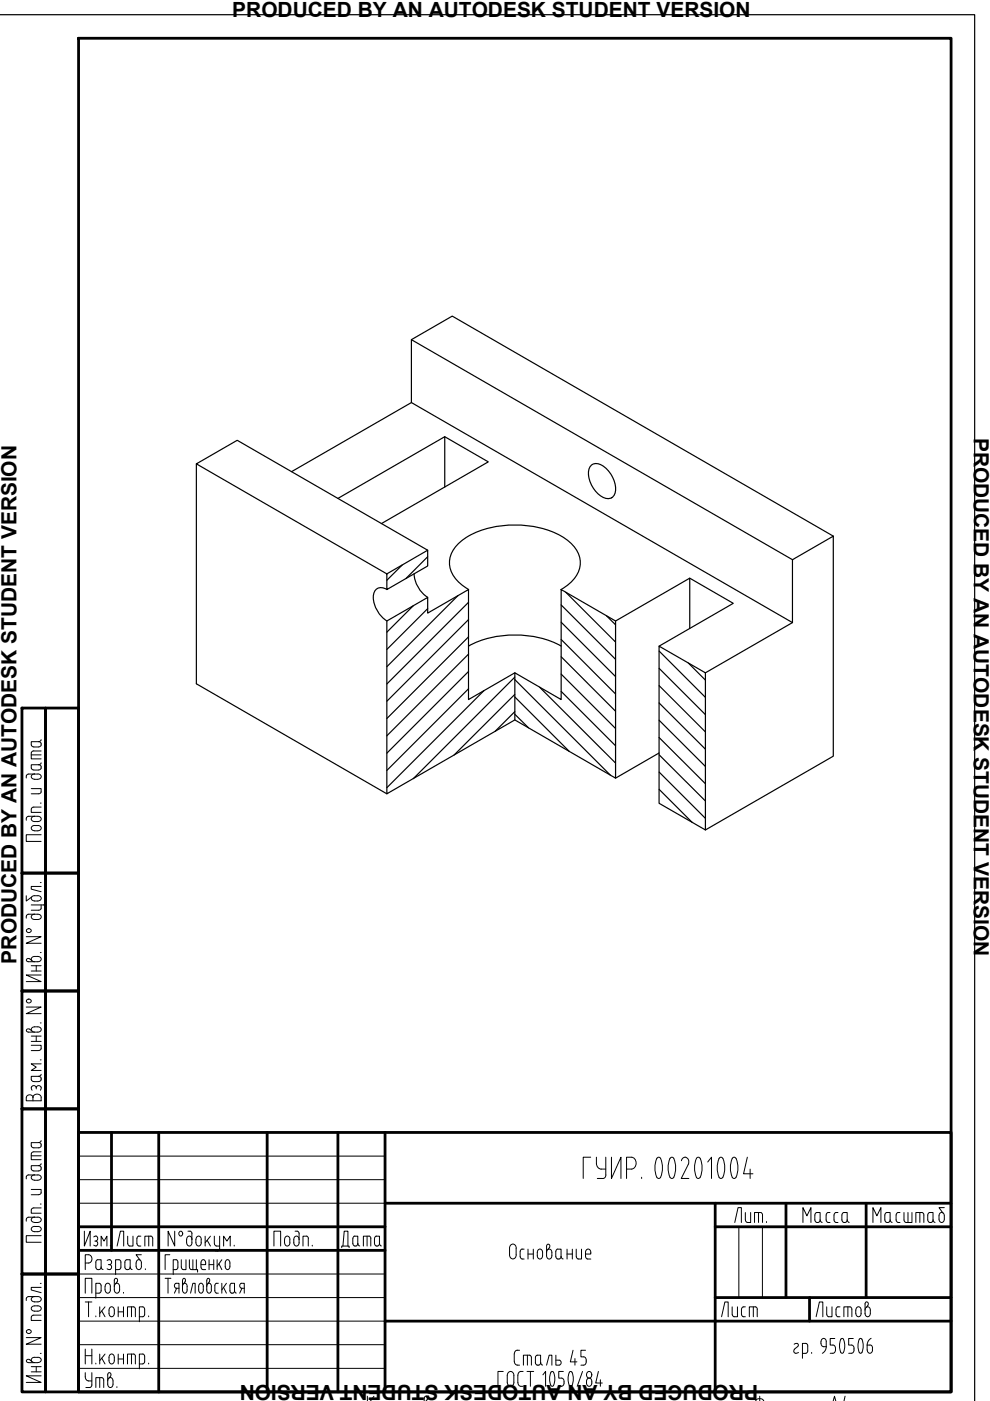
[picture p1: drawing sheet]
<svg xmlns="http://www.w3.org/2000/svg" width="210mm" height="297mm" viewBox="0 0 210 297" stroke-linecap="round" stroke-linejoin="round" font-family="sans-serif">
<!-- layer: PV-21B -->
<g fill="none" stroke="#000" stroke-width=".25">
<path d="M87.2 72l8.7-5 80.8 46.7M41.6 98.3v46.7l40.4 23.3M87.2 85.4l-25.4 14.6M94.3 92.6l9.2 5.3-22.6 13.1M125.2 98.8a2.1 2.1 0 0 1 3 .2 5.8 5.8 0 0 1 2.1 5.8 1.72 1.72 0 0 1-2.7 .5 5.8 5.8 0 0 1-2.6-6.1zM85.3 119.8l-3.3 3.2M90.7 116.7l-40.4-23.3-8.7 4.9 40.4 23.4M90.7 118l-4.6 4.7M94.3 103.3v-10.7l-22.7 13.1M168 118.7l-80.8-46.7v13.4l80.8 46.6M82 121.7l8.7-5v3.3l-8.7 5zM82 125a1.77 1.77 0 0 0-2-.2 1.77 1.77 0 0 0-.9 1.8 6.4 6.4 0 0 0 2.9 5"/>
<path d="M87.6 128.4l-5.6 5.6M87.8 121.7a6.4 6.4 0 0 0 2.9 4.9M90.7 129l-8.7 8.7M97.1 126.3l-15.1 15.1M99.3 127.7l-17.3 17.3M99.3 131.4l-17.3 17.3M99.3 135l-17.3 17.3M99.3 138.7l-17.3 17.3M99.4 137a21.7 21.7 0 0 1 19.6 0M99.4 125a6.8 6.8 0 0 1-4.1-6.2 7.2 7.2 0 0 1 4.1-5.2 21.7 21.7 0 0 1 19.6 0 6.8 6.8 0 0 1 4 6.2 7.2 7.2 0 0 1-4 5.2M119 125l11.5 6.7v33.3l-21.3-12.4v-10l9.8 5.7zM119 139.2l11.5 11.6"/>
<path d="M119 135.6l11.5 11.5M119 131.9l11.5 11.6M119 128.3l11.5 11.5M119.9 125.5l10.6 10.6M128.6 130.6l1.9 1.9M130.5 131.7l15.7-9.1v10.7M139.7 137l9.9 5.6v33.4l-9.9-5.7zM139.7 138l9.9 9.9M146.2 122.6l9.3 5.3-15.8 9.1M99.3 142.4l-17.3 17.3M99.3 146l-17.3 17.4M102.6 146.4l-20.6 20.6"/>
<path d="M109.2 142.6l-9.9 5.7v-23.3l-8.6 5v-3.3l-8.7 5v36.6l27.2-15.7M109.2 143.6l-21.6 21.5M109.2 147.2l-12.9 12.9M109.2 150.9l-4.2 4.2M109.2 151.4l2.9 2.9M109.2 147.8l11.5 11.5M109.2 144.1l20.2 20.2M114.4 145.7l16.1 16.1M119 146.6l11.5 11.5M119 142.9l11.5 11.6M139.7 156.4l9.9 9.8M139.7 152.7l9.9 9.8"/>
<path d="M139.7 149l9.9 9.8M139.7 145.4l9.9 9.8M139.7 141.7l9.9 9.8M139.7 159.6l-9.2 5.4M145.9 140.6l3.7 3.6M149.6 142.6l18.4-10.6v-13.3l8.7-5v46.6l-27.1 15.7M139.7 167.4l7 6.9M139.7 163.7l9.9 9.8M139.7 160l9.9 9.8"/>
</g>
<g fill="none" stroke="#000" stroke-width=".59">
<path d="M16.7 8.1h185v287h-185zM4.7 150.1h5v35h-5zM9.7 150.1h7v35h-7zM4.7 185.1h5v25h-5zM9.7 185.1h7v25h-7zM4.7 210.1h5v25h-5zM9.7 210.1h7v25h-7zM4.7 235.1h5v35h-5zM9.7 235.1h7v35h-7zM16.7 240.1h185v55h-185zM23.6 240.1v25M33.7 240.1v55"/>
<path d="M56.6 240.1v55M71.6 240.1v55M81.6 240.1v55M81.6 255.1h120.1M151.6 255.1v40M166.6 255.1v20M183.6 255.1v20M4.7 270.1h5v25h-5zM9.7 270.1h7v25h-7zM16.7 260.1h64.9M16.7 265.1h64.9M151.6 260.1h50.1"/>
<path d="M151.6 275.1h50.1M171.6 275.1v5M81.6 280.1h120.1"/>
</g>
<g fill="none" stroke="#000" stroke-width=".21">
<path d="M6.6 157.3h1.6a.56 .56 0 0 1 .5 .5 .56 .56 0 0 1-.5 .6l-1.3-.1-.3-.3zM7.2 159.2h1.5M7.2 159.2l-.3 .1-.3 .3v1.3h2.1M8.7 156.8l-.2 .4h-.3M6.6 167.2h2.1v.7M6.6 162.1h1.6a.56 .56 0 0 1 .5 .6 .56 .56 0 0 1-.5 .6l-1.3-.1-.3-.4zM6.6 160h2.1M7.3 173.1a.58 .58 0 0 0-.7 .5 .58 .58 0 0 0 .7 .6h.7M7.3 164.1a.58 .58 0 0 0-.7 .6 .58 .58 0 0 0 .7 .5h.7M8 175h-.7a.58 .58 0 0 0-.7 .6 .58 .58 0 0 0 .7 .5l.7 .1M8 173.1h-2.2l-.1 .2-.1 .6M8 164.1l-2.2 .1-.1 .1-.1 .7"/>
<path d="M8 175a.58 .58 0 0 1 .7 .6 .58 .58 0 0 1-.7 .5M8 173.1a.58 .58 0 0 1 .7 .5 .58 .58 0 0 1-.7 .6M8 164.1a.58 .58 0 0 1 .7 .6 .58 .58 0 0 1-.7 .5M8.6 170.3h.1M8.7 177h-3.1v1.4h3.1M8.7 171.1h-1.5l-.3 .1-.3 .3v.7h2.1M8.7 167.9l-.2 .3-.3 .1h-1.6M8.7 161.7l-.2 .4h-.3M5.6 198.6h3.1l-3.1 1.4h3.1M5.6 189.9v1.1l1.1-.8M5.7 197.1a.5 .5 0 0 1 .6-.2 .5 .5 0 0 1 .3 .6 .5 .5 0 0 1-.7 .2 .5 .5 0 0 1-.2-.6zM6.6 191.9h2.7h.2l.3 .4"/>
<path d="M7.3 193.8a.58 .58 0 0 0-.7 .6 .58 .58 0 0 0 .7 .6h.7M8 193.8l-2.2 .1-.1 .1-.1 .7M8 189.9h-.7a.58 .58 0 0 0-.7 .6 .58 .58 0 0 0 .7 .5h.7M8 193.8a.58 .58 0 0 1 .7 .6 .58 .58 0 0 1-.7 .6M8 189.9a.58 .58 0 0 1 .7 .6 .58 .58 0 0 1-.7 .5M8.6 187.1h.1M8.7 191.9v.7l-.2 .3-1.9 .1M8.7 187.9h-2.1v.6l2.1 .6M9.8 192.3v.6M5.6 213.5h3.1l-3.1 1.4h3.1M5.7 212a.5 .5 0 0 1 .6-.2 .5 .5 0 0 1 .3 .6 .5 .5 0 0 1-.7 .2 .5 .5 0 0 1-.2-.6zM6 218.8h2"/>
<path d="M6 203.9h2M6.6 219.7h2.1M6.6 205.9h2.1M6.6 204.8h2.1M6.8 218.6l-.5-.4a.38 .38 0 0 0-.6 .1 .38 .38 0 0 0 .3 .5M6.8 203.7l-.5-.4a.38 .38 0 0 0-.6 0 .38 .38 0 0 0 .3 .6M7.7 204.8v1.1M7.7 219.7v1.1M8 217.7h-.7a.58 .58 0 0 0-.7 .6 .58 .58 0 0 0 .7 .5M8 202.8h-.7a.58 .58 0 0 0-.7 .5 .58 .58 0 0 0 .7 .6M8 217.7a.58 .58 0 0 1 .7 .6 .58 .58 0 0 1-.7 .5M8 202.8a.58 .58 0 0 1 .7 .5 .58 .58 0 0 1-.7 .6"/>
<path d="M8.6 216.9h.1M8.6 202h.1M8.7 206.7h-3.1l3.1 1.4h-3.1M5.8 232.3a.72 .72 0 0 1 1.2 .4 .88 .88 0 0 1 .9-.7 .88 .88 0 0 1 .8 .7v.7h-3.1v-.7zM6.6 228.2h1.6a.56 .56 0 0 1 .5 .6 .56 .56 0 0 1-.5 .5l-1.3-.1-.3-.3zM6.6 221.6h2.1v.7l-.2 .4h-.3h-1.6M6.6 220.8h2.1M7 232.7v.7M7.7 230.6a.55 .55 0 0 0-.8-.3 .55 .55 0 0 0-.1 .8M7.7 230.6v.3M7.7 230.6a.55 .55 0 0 1 .8-.3 .55 .55 0 0 1 .1 .8M8.6 224.7h.1"/>
<path d="M8.7 225.6h-2.1l1.1 .7-1.1 .7h2.1M8.7 227.8l-.2 .3-.3 .1M6.1 249.1h1.9M6.1 249.1l-.4 .2-.1 .6M6.6 256.5v.7h2.1M6.6 252.2h2.1l-.1 .9-.4 .2M6.6 253.3h1.6M6.6 245.1h2.1M6.6 242.9l.1 .3a1.93 1.93 0 0 0 1.8 .1l.2-.4M7.2 248.3h1M7.3 258a.58 .58 0 0 0-.7 .6 .58 .58 0 0 0 .7 .6h.7M7.3 249.1a.58 .58 0 0 0-.7 .6 .58 .58 0 0 0 .7 .5h.7"/>
<path d="M8 258.1h-2.2l-.1 .2-.1 .6M8 258a.58 .58 0 0 1 .7 .6 .58 .58 0 0 1-.7 .6M8 249.1a.58 .58 0 0 1 .7 .6 .58 .58 0 0 1-.7 .5M8.2 242.3h-1.6v.7M8.2 242.2l.4 .2 .1 .6M8.6 255.3h.1M8.7 256.1h-1.5l-.3 .1-.3 .3M8.7 247.6a.51 .51 0 0 1-.5 .6M8.7 244.2h-1.5l-.3 .1-.3 .3v1.3h2.1M8.7 246.7l-.2 .4h-.3M8.7 247.6l-.2-.4-.3-.1h-1.6l.1 .9 .5 .2M8.7 241.8l-.2 .4h-.3"/>
<path d="M16.7 255.1h64.9M16.7 250.1h64.9M16.7 245.1h64.9M125.2 245.3h-1.5v4.6M126.4 245.3a2.43 2.43 0 0 0 .5 2.3l.6 .3M127.4 247.9h1M128.4 245.3v3.8M128.5 249.1a.69 .69 0 0 1-.6 .8h-1.3M129.6 245.3v4.6l2.1-4.6v4.6M132.8 247.9h1.1M133.9 245.3h-1.1v4.6M133.9 245.3a1.29 1.29 0 0 1 1 1.3 1.29 1.29 0 0 1-1 1.3"/>
<path d="M136 249.6v.3M140.1 245.6l.4 1.7-.1 1.2-.3 1.1M140.1 245.6l-.3-.2h-.3a4.2 4.2 0 0 0-.2 4.2l.4 .3 .4-.3M142.2 245.5l.4-.1a4.2 4.2 0 0 1 0 4.4h-.3a4.2 4.2 0 0 1-.2-4.2zM145.3 245.3a1.03 1.03 0 0 1 .6 1.6l-1.5 3h1.6M145.3 245.3a.87 .87 0 0 0-.8 .8M147.8 245.5l.4-.1a4.2 4.2 0 0 1 .3 4.2l-.3 .2h-.3a4.4 4.4 0 0 1-.1-4.3zM150.1 246.4l.8-1.1v4.6M153.3 245.6l-.3-.2h-.3a4.2 4.2 0 0 0 0 4.4h.3l.3-.2M153.3 245.6l.4 1.7-.1 1.2-.3 1.1M155.4 245.5l.4-.1a4.2 4.2 0 0 1 .2 4.2l-.2 .2h-.3a4.4 4.4 0 0 1-.1-4.3zM155.8 259.2l.7-3.2h.7v3.2"/>
<path d="M158 257.1v1.6M158.1 258.7v.2l.4 .3M158.5 245.3l-.9 3.6h2M159 247.9v2M159.2 257.1v2.1h-.7M160 259.2v-2.1h1.5l.2 .5v1.6M160.8 257.1v2.1M162.5 259v.2M7.3 260h.7M7.3 274.9a.58 .58 0 0 0-.7 .6 .58 .58 0 0 0 .7 .5h.7M7.3 260a.58 .58 0 0 0-.7 .6 .58 .58 0 0 0 .7 .5h.7M8 276.9h-.7a.58 .58 0 0 0-.7 .5 .58 .58 0 0 0 .7 .6h.7"/>
<path d="M8 274.9l-2.2 .1-.1 .1-.1 .6M8 276.9a.58 .58 0 0 1 .7 .5 .58 .58 0 0 1-.7 .6M8 274.9a.58 .58 0 0 1 .7 .6 .58 .58 0 0 1-.7 .5M8 260a.58 .58 0 0 1 .7 .6 .58 .58 0 0 1-.7 .5M8.6 272.1h.1M8.7 278.8h-1.5l-.3 .1-.3 .4v.7h2.1M8.7 273h-2.1v.5l2.1 .6M8.7 262h-3.1v1.4h3.1M16.7 275.1h64.9M16.7 270.1h64.9M17.9 261v3.2l1.2-3.2v3.2M18.1 267.8h.7a.9 .9 0 0 0 .7-.9 .9 .9 0 0 0-.7-.9h-.7v3.2"/>
<path d="M18.1 274.2v-3.2h1.4v3.2M18.1 276h1.4M18.8 276v3.2M19.9 262.2a.52 .52 0 0 1 .8 .1 .52 .52 0 0 1-.3 .8M20.1 263.1h.2M20.3 279v.2M20.3 274.2h.7M20.4 263.1a.51 .51 0 0 1 .3 .8 .51 .51 0 0 1-.8 .1M20.5 267.2l.9-.1v1.6a.56 .56 0 0 1-.5 .5 .56 .56 0 0 1-.6-.5v-1.1zM21.1 277.1v2.1M21.4 273.6v.3l-.4 .3M21.4 268.6l.1 .3 .4 .3"/>
<path d="M21.4 273.6v-1.3l-.4-.2h-.7v3.1M21.6 278l.7 1.2M22.3 277.1l-1.2 1.4M23 268.1h.2M23.1 277.8v.7M23.1 277.8a.58 .58 0 0 1 .6-.7 .58 .58 0 0 1 .5 .7M23.1 278.5a.58 .58 0 0 0 .6 .7 .58 .58 0 0 0 .5-.7M23.3 267.1a.53 .53 0 0 1 .4 .5 .53 .53 0 0 1-.4 .5 .54 .54 0 0 1 .3 .8 .54 .54 0 0 1-.9 .1M23.4 272.8v.7M23.4 272.8a.58 .58 0 0 0-.6-.7 .58 .58 0 0 0-.5 .7v.7a.58 .58 0 0 0 .5 .7 .58 .58 0 0 0 .6-.7M24.2 271.5a.37 .37 0 0 1 .5-.5 .37 .37 0 0 1 .2 .6l-.1 .2M24.2 271.5v2a.58 .58 0 0 0 .6 .7 .58 .58 0 0 0 .6-.7v-.7a.58 .58 0 0 0-.6-.7 .58 .58 0 0 0-.6 .7"/>
<path d="M24.2 277.8v.7M24.5 269.2l.9-.1a1.9 1.9 0 0 0 .2-1.8l-.4-.2h-.7v3.1M24.8 271.8l-.3 .4M25.1 277.1v2.1M25.1 278.1h1.1M26.2 274v.2M26.2 277.1v2.1M26.7 267.2l.9-.1v1.6a.56 .56 0 0 1-.6 .5 .56 .56 0 0 1-.5-.5v-1.1zM27.6 268.6l.1 .3 .3 .3M27.9 277.1v2.1M28.7 277.6v1.6M28.7 277.6l-.2-.5h-.2h-1.3v2.1"/>
<path d="M28.9 267.8v.7M28.9 267.8a.58 .58 0 0 1 .5-.7 .58 .58 0 0 1 .6 .7M28.9 268.5a.58 .58 0 0 0 .5 .7 .58 .58 0 0 0 .6-.7M29.5 279.2l1-.1a1.92 1.92 0 0 0 .1-1.8l-.4-.2h-.7v3.1M30 267.8v.7M30.8 269v.2M31.5 279v.2M35 271h1.2M35.6 271v3.2M36 266h-1v3.2M36.7 269.2h.6M37 261v3.2l-1.4-3.2v3.2"/>
<path d="M37.3 267.1h-.6v3.1M37.3 272.1h.7v2.1M37.3 273.1h.7M37.3 267.1l.2 .1a2.11 2.11 0 0 1 .2 1.7l-.4 .3M37.3 272.1a.55 .55 0 0 0-.3 .5 .55 .55 0 0 0 .3 .5M37.5 273.1l-.5 1.1M38.1 261.1a.47 .47 0 0 1 .6 .5 .47 .47 0 0 1-.6 .4 .59 .59 0 0 1 0-.9zM38.4 267.1v1.6M38.5 268.6v.3l.3 .3M38.7 272.8a.53 .53 0 0 1 .5-.7 .53 .53 0 0 1 .5 .7M38.7 271.5a4.5 4.5 0 0 0 .1 2.5 .5 .5 0 0 0 .7 .1 .5 .5 0 0 0 .2-.6M38.7 271.5l.1-.4h.4l.1 .3-.1 .4"/>
<path d="M39.2 271.8l-.3 .4M39.4 267.1v2.1h-.6M39.6 262.8v.7M39.6 262.8a.58 .58 0 0 1 .5-.7 .58 .58 0 0 1 .6 .7M39.7 272.8v.7M39.9 261l.6 .1 .2 .5M40.2 267.1v1.8l.3 .3h1.1v-2.1M40.4 274.2l.5-2.1h.5v2.1M40.7 261.6v1.9a.58 .58 0 0 1-.6 .7 .58 .58 0 0 1-.5-.7M40.9 267.1v2.1M41.5 262.8v.7M41.6 262.8a.58 .58 0 0 1 .5-.7 .58 .58 0 0 1 .6 .7v.7a.57 .57 0 0 1-.6 .7 .57 .57 0 0 1-.5-.7"/>
<path d="M41.6 269.2h.3v.5M42.3 272.3a.5 .5 0 0 1 .6-.1 .5 .5 0 0 1 .2 .6 1.28 1.28 0 0 1-.3 1.3 .52 .52 0 0 1-.5-.1 .52 .52 0 0 1-.2-.5zM42.6 268.1h1v-.3a.53 .53 0 0 0-.5-.7 .53 .53 0 0 0-.5 .7l.1 1.1 .3 .3h.6M43.5 262.1v2.1M43.8 271.5a4.5 4.5 0 0 0 .2 2.5 .5 .5 0 0 0 .6 .1 .5 .5 0 0 0 .2-.6M43.8 272.8a.53 .53 0 0 1 .5-.7 .53 .53 0 0 1 .5 .7M43.9 271.5l.1-.4h.3l.2 .3-.1 .4M43.9 263l.7 1.2M44.3 268.1h1M44.3 267.1v2.1M44.4 271.8l-.4 .4M44.6 262.1l-1.1 1.4"/>
<path d="M44.8 272.8v.7M45.3 267.1v2.1M45.4 262.1v1.6M45.5 263.6v.3l.4 .3M45.6 273.6v.3l.3 .3M45.9 264.2h.7M45.9 274.2h.4M46 267.1v2.1M46.3 272.1h-.4l-.3 .2v1.3M46.4 268l.6 1.2M46.6 262.1l-.1 2.9-.3 .2h-.6M47 267.1l-1 1.4"/>
<path d="M47 272.1v2.1M47.4 273l.6 1.2M47.4 264.2v-2.1l.7 1 .7-1v2.1M47.9 267.3a.5 .5 0 0 1 .6-.1 .5 .5 0 0 1 .2 .6 1.28 1.28 0 0 1-.3 1.3 .52 .52 0 0 1-.5-.1 .52 .52 0 0 1-.1-.5zM48 272.1l-1 1.4M48.7 273.6l.1 .3 .3 .3M49.1 272.1h.6v1.5M49.1 274.2h.3M49.1 272.1l-.3 .2-.1 1.3M49.4 274.2l.3-.3v-.3l.1 .3 .3 .3M49.7 264v.2M51.3 273.1l-.5 1.1"/>
<path d="M51.8 273.1h-.6a.55 .55 0 0 1-.4-.5 .55 .55 0 0 1 .4-.5h.6v2.1M58.1 264.2v-3.2h1.4v3.2M61.4 262.8v.7M61.5 262.8a.58 .58 0 0 0-.6-.7 .58 .58 0 0 0-.6 .7v.7a.58 .58 0 0 0 .6 .7 .58 .58 0 0 0 .6-.7M62.6 261h.4M63 261l.4 .3v.3M63.4 261.6v1.9a.58 .58 0 0 1-.5 .7 .58 .58 0 0 1-.6-.7v-.7a.58 .58 0 0 1 .6-.7 .58 .58 0 0 1 .5 .7M65 262.1h-.8v2.1M65 262.1l.3 .2 .1 .3M65.4 262.6v1.6M66.2 264v.2M108.2 264a.7 .7 0 0 1 .9-.1 .7 .7 0 0 1 .4 .7v1.4a.72 .72 0 0 1-.7 .9 .72 .72 0 0 1-.8-.8v-1.5z"/>
<path d="M110.3 265.4v1M110.3 266.4l.1 .3 .3 .2M110.7 264.8h.4M110.7 266.9h.4M110.7 264.8l-.3 .3-.1 .2M112 264.8v2.1M112 265.9h1.1M113.1 264.8v2.1M113.9 265.5a.58 .58 0 0 1 .6-.7 .58 .58 0 0 1 .5 .7M113.9 265.5v.7a.58 .58 0 0 0 .6 .7 .58 .58 0 0 0 .5-.7v-.7M115.9 265.5a.58 .58 0 0 1 .5-.7 .58 .58 0 0 1 .6 .7M116.1 265l.4-.5a.38 .38 0 0 0-.1-.6 .38 .38 0 0 0-.5 .3v2a.58 .58 0 0 0 .5 .7 .58 .58 0 0 0 .6-.7v-.7"/>
<path d="M118.3 264.8l-.2 .1a1.8 1.8 0 0 0-.2 1.8 .56 .56 0 0 0 .6 .2 .56 .56 0 0 0 .5-.5v-1.6h-.7M119 266.4v.3l.4 .2M120.2 265.9h1.1M120.2 264.8v2.1M121.3 264.8v2.1M122.2 264.8l.1 1.9 .3 .2h.7v-2.1M124.1 265.5a.58 .58 0 0 1 .6-.7 .58 .58 0 0 1 .6 .7M124.1 265.5l.1 .9 .2 .4 .9 .1M125.3 265.5v.4h-1.2M156.7 260.1v15M161.6 260.1v15M173 279.2l.7-3.2h.8v3.2"/>
<path d="M175.3 277.1l.1 1.8 .3 .3h.7v-2.1M178.1 277.1h-.6a1.95 1.95 0 0 0-.2 1.8l.4 .3h.4M179.8 277.1v2.1M180.2 277.1h-1.3v2.1M180.2 277.1l.4 .2v.3v1.6M181.4 277.8v.7M181.5 277.8a.58 .58 0 0 1 .5-.7 .58 .58 0 0 1 .6 .7M181.5 278.5a.58 .58 0 0 0 .5 .7 .58 .58 0 0 0 .6-.7M182.6 277.8v.7M183.4 277.8a.58 .58 0 0 1 .6-.7 .58 .58 0 0 1 .5 .7M183.4 278.5a.58 .58 0 0 0 .6 .7 .58 .58 0 0 0 .5-.7M184 276.8l-.3 .4"/>
<path d="M184 276.8a.38 .38 0 0 0 0-.7 .38 .38 0 0 0-.6 .4v2M184.5 277.8v.7M5.6 283.6h3.1l-3.1 1.4h3.1M5.7 282.1a.5 .5 0 0 1 .6-.2 .5 .5 0 0 1 .3 .6 .5 .5 0 0 1-.7 .2 .5 .5 0 0 1-.2-.6zM6 288.9h2M6.6 290.9h2.1M6.6 289.8h2.1M6.8 288.7l-.5-.4a.38 .38 0 0 0-.6 0 .38 .38 0 0 0 .3 .6M7.7 289.8v1.1M8 287.8h-.7a.58 .58 0 0 0-.7 .5 .58 .58 0 0 0 .7 .6M8 287.8a.58 .58 0 0 1 .7 .5 .58 .58 0 0 1-.7 .6M8.6 286.9h.1"/>
<path d="M8.7 291.7h-3.1l3.1 1.4h-3.1M16.7 280.1h64.9M16.7 290.1h64.9M16.7 285.1h64.9M18.1 291v.9a.81 .81 0 0 0 .7 .9h.7M18.1 286v3.2M18.1 287.4h1.4M18.2 294.2h.8M19.5 291v2.6l-.1 .3-.3 .3M19.5 286v3.2M20.3 294.2v-2.1l1.5 .1 .2 .4v1.6M20.3 289v.2"/>
<path d="M21.1 287.1v2.1M21.1 292.1v2.1M21.6 288l.7 1.2M22.3 287.1l-1.2 1.4M22.8 292.8a.58 .58 0 0 1 .6-.7 .58 .58 0 0 1 .6 .7M23.1 288.5v-.7a.58 .58 0 0 1 .6-.7 .58 .58 0 0 1 .5 .7v.7M23.1 288.5a.58 .58 0 0 0 .6 .7 .58 .58 0 0 0 .5-.7M23.4 291.8l-.3 .4M23.4 291.8a.38 .38 0 0 0 0-.7 .38 .38 0 0 0-.6 .4v2a.58 .58 0 0 0 .6 .7 .58 .58 0 0 0 .6-.7v-.7M24.8 294v.2M25.1 287.1v2.1M25.1 288.1h1.1"/>
<path d="M26.2 287.1v2.1M27.9 287.1v2.1M28.7 287.6v1.6M28.7 287.6l-.2-.5h-1.5v2.1M29.5 289.2h.7M30.3 289.2l.2-.1a1.92 1.92 0 0 0 .1-1.8l-.4-.2h-.7v3.1M31.5 289v.2M77.9 296v1M79.3 296l-.8 1M89.9 297l.1-.5a.37 .37 0 0 1 .4-.5 .37 .37 0 0 1 .2 .6l-.3 .4M106.7 290.8h-1.1v3.1M108.9 291.7v1.4"/>
<path d="M109 291.7a.73 .73 0 0 0-.7-.9 .73 .73 0 0 0-.8 .9v1.4a.72 .72 0 0 0 .8 .8 .72 .72 0 0 0 .7-.9M109.7 289.4h.5M109.8 291.6v1.5M109.8 293.1a.72 .72 0 0 0 .6 .8h.5M110.2 286.3h-.5a.76 .76 0 0 0-.7 .8l.1 1.5a.72 .72 0 0 0 .6 .8M110.9 290.8h-.5a.72 .72 0 0 0-.6 .8M111.7 290.8h1.5M111.8 287.3v2.1M112.5 290.8v3.1M112.7 287.8l-.2-.4-.3-.1h-1.2v2.1M112.7 287.9v1.5M113.5 287.8l.2-.4 .9-.1v1.6"/>
<path d="M113.5 288.9l.1 .3 .3 .2M113.5 287.9v1M113.9 289.4h.3M114.2 289.4l.2-.1 .2-.4 .1 .3 .4 .2M115.1 291.5l.6-.7v3.1M115.9 289.4l.5-2.1h.6v2.1M116.9 290.8h.2a2.25 2.25 0 0 1 .4 2.5l-.1 .5a.31 .31 0 0 1-.3 .1 .31 .31 0 0 1-.3-.2l-.3-1.3 .1-1zM117.9 287.3v2.1h.7M117.9 288.4h.7a.53 .53 0 0 1 .4 .5 .53 .53 0 0 1-.4 .5M118.5 293.9h.5M119 292.2a.65 .65 0 0 1 .6 .7M119.4 290.8h-.9v1.4h.5"/>
<path d="M119.6 292.9a.82 .82 0 0 1-.6 1M120.8 290.8h.2a2.25 2.25 0 0 1 .4 2.5l-.1 .5a.31 .31 0 0 1-.3 .1 .31 .31 0 0 1-.3-.2l-.3-1.3 .2-1zM121.5 286.3l-.6 2.4h1.4M121.9 288v1.4M123.5 290.8l-1.1 3.1M124.1 286.3h-.9v1.4h.5a.65 .65 0 0 1 .6 .7M124.3 288.4a.83 .83 0 0 1-.6 1h-.5M124.4 292.9a.65 .65 0 0 0 .1 .8 .65 .65 0 0 0 .8 0l.2-.8M124.4 292.9a.58 .58 0 0 1 .5-.7 .58 .58 0 0 1 .6 .7M124.5 291a.66 .66 0 0 1 1 .2 .66 .66 0 0 1-.4 .9 .67 .67 0 0 1-.7-.3 .67 .67 0 0 1 .1-.8zM126.9 290.8l-.6 2.4h1.4M127.3 292.5v1.4"/>
<path d="M160.2 297a1.01 1.01 0 0 1 1.7 0M161.1 296v1M168.9 284.8l-.5 .2M169 284.8l.2 .2v.4l-.8 .7-.1 .3a.43 .43 0 0 0 .4 .5M169.3 286.7l-.6 .2M170.1 286.9h1a1.92 1.92 0 0 0 .1-1.8l-.4-.3h-.7v3.2M172.1 286.8v.1M174.6 285.5h.6M174.6 285.5a.94 .94 0 0 1-.6-.9 .94 .94 0 0 1 .6-.8 .62 .62 0 0 1 .6 .7 2.05 2.05 0 0 1-.9 2.4M177 283.8h-1v1.4h.6a.96 .96 0 0 1 .6 .8 .96 .96 0 0 1-.6 .9h-.6M178.4 283.8h.2a2.25 2.25 0 0 1 .4 2.5l-.2 .4a.31 .31 0 0 1-.2 .2 .31 .31 0 0 1-.3-.2l-.3-1.4 .1-.9zM179.9 286.9h.6"/>
<path d="M180.5 285.2a.97 .97 0 0 1 .6 .8 .97 .97 0 0 1-.6 .9M180.9 283.8h-1v1.4h.6M182.3 283.8h.2a2.25 2.25 0 0 1 .4 2.5l-.2 .4a.31 .31 0 0 1-.2 .2 .31 .31 0 0 1-.3-.2l-.3-1.4 .1-.9zM183.9 285.2h.7a1.05 1.05 0 0 1-.2 1.7 .65 .65 0 0 1-.5-.7zM184.7 283.8l-.7 .7-.1 .7"/>
</g>
<path d="M0 3.1h206.7v293.9" fill="none" stroke="#000" stroke-width=".25"/>
<text font-size="7.1" x="71.3" y="265.6">Дата</text>
<g font-size="6.6">
<text x="169" y="260.3">Масса</text>
<text x="183.8" y="260.3">Масштаб</text>
<text x="23.6" y="265.3">Лист</text>
<text x="151.7" y="280.5">Лист</text>
</g>
<g font-size="4.4">
<text x="49.3" y="3.5">PRODUCED BY AN AUTODESK STUDENT VERSION</text>
<text x="206.5" y="92.8" transform="rotate(90 206.5 92.8)">PRODUCED BY AN AUTODESK STUDENT VERSION</text>
<text x="3.5" y="204.3" transform="rotate(-90 3.5 204.3)">PRODUCED BY AN AUTODESK STUDENT VERSION</text>
<text x="160.7" y="293.6" transform="rotate(-180 160.7 293.6)">PRODUCED BY AN AUTODESK STUDENT VERSION</text>
</g>
<text font-size="3.5" x="175.3" y="298.1">A4</text>
</svg>
